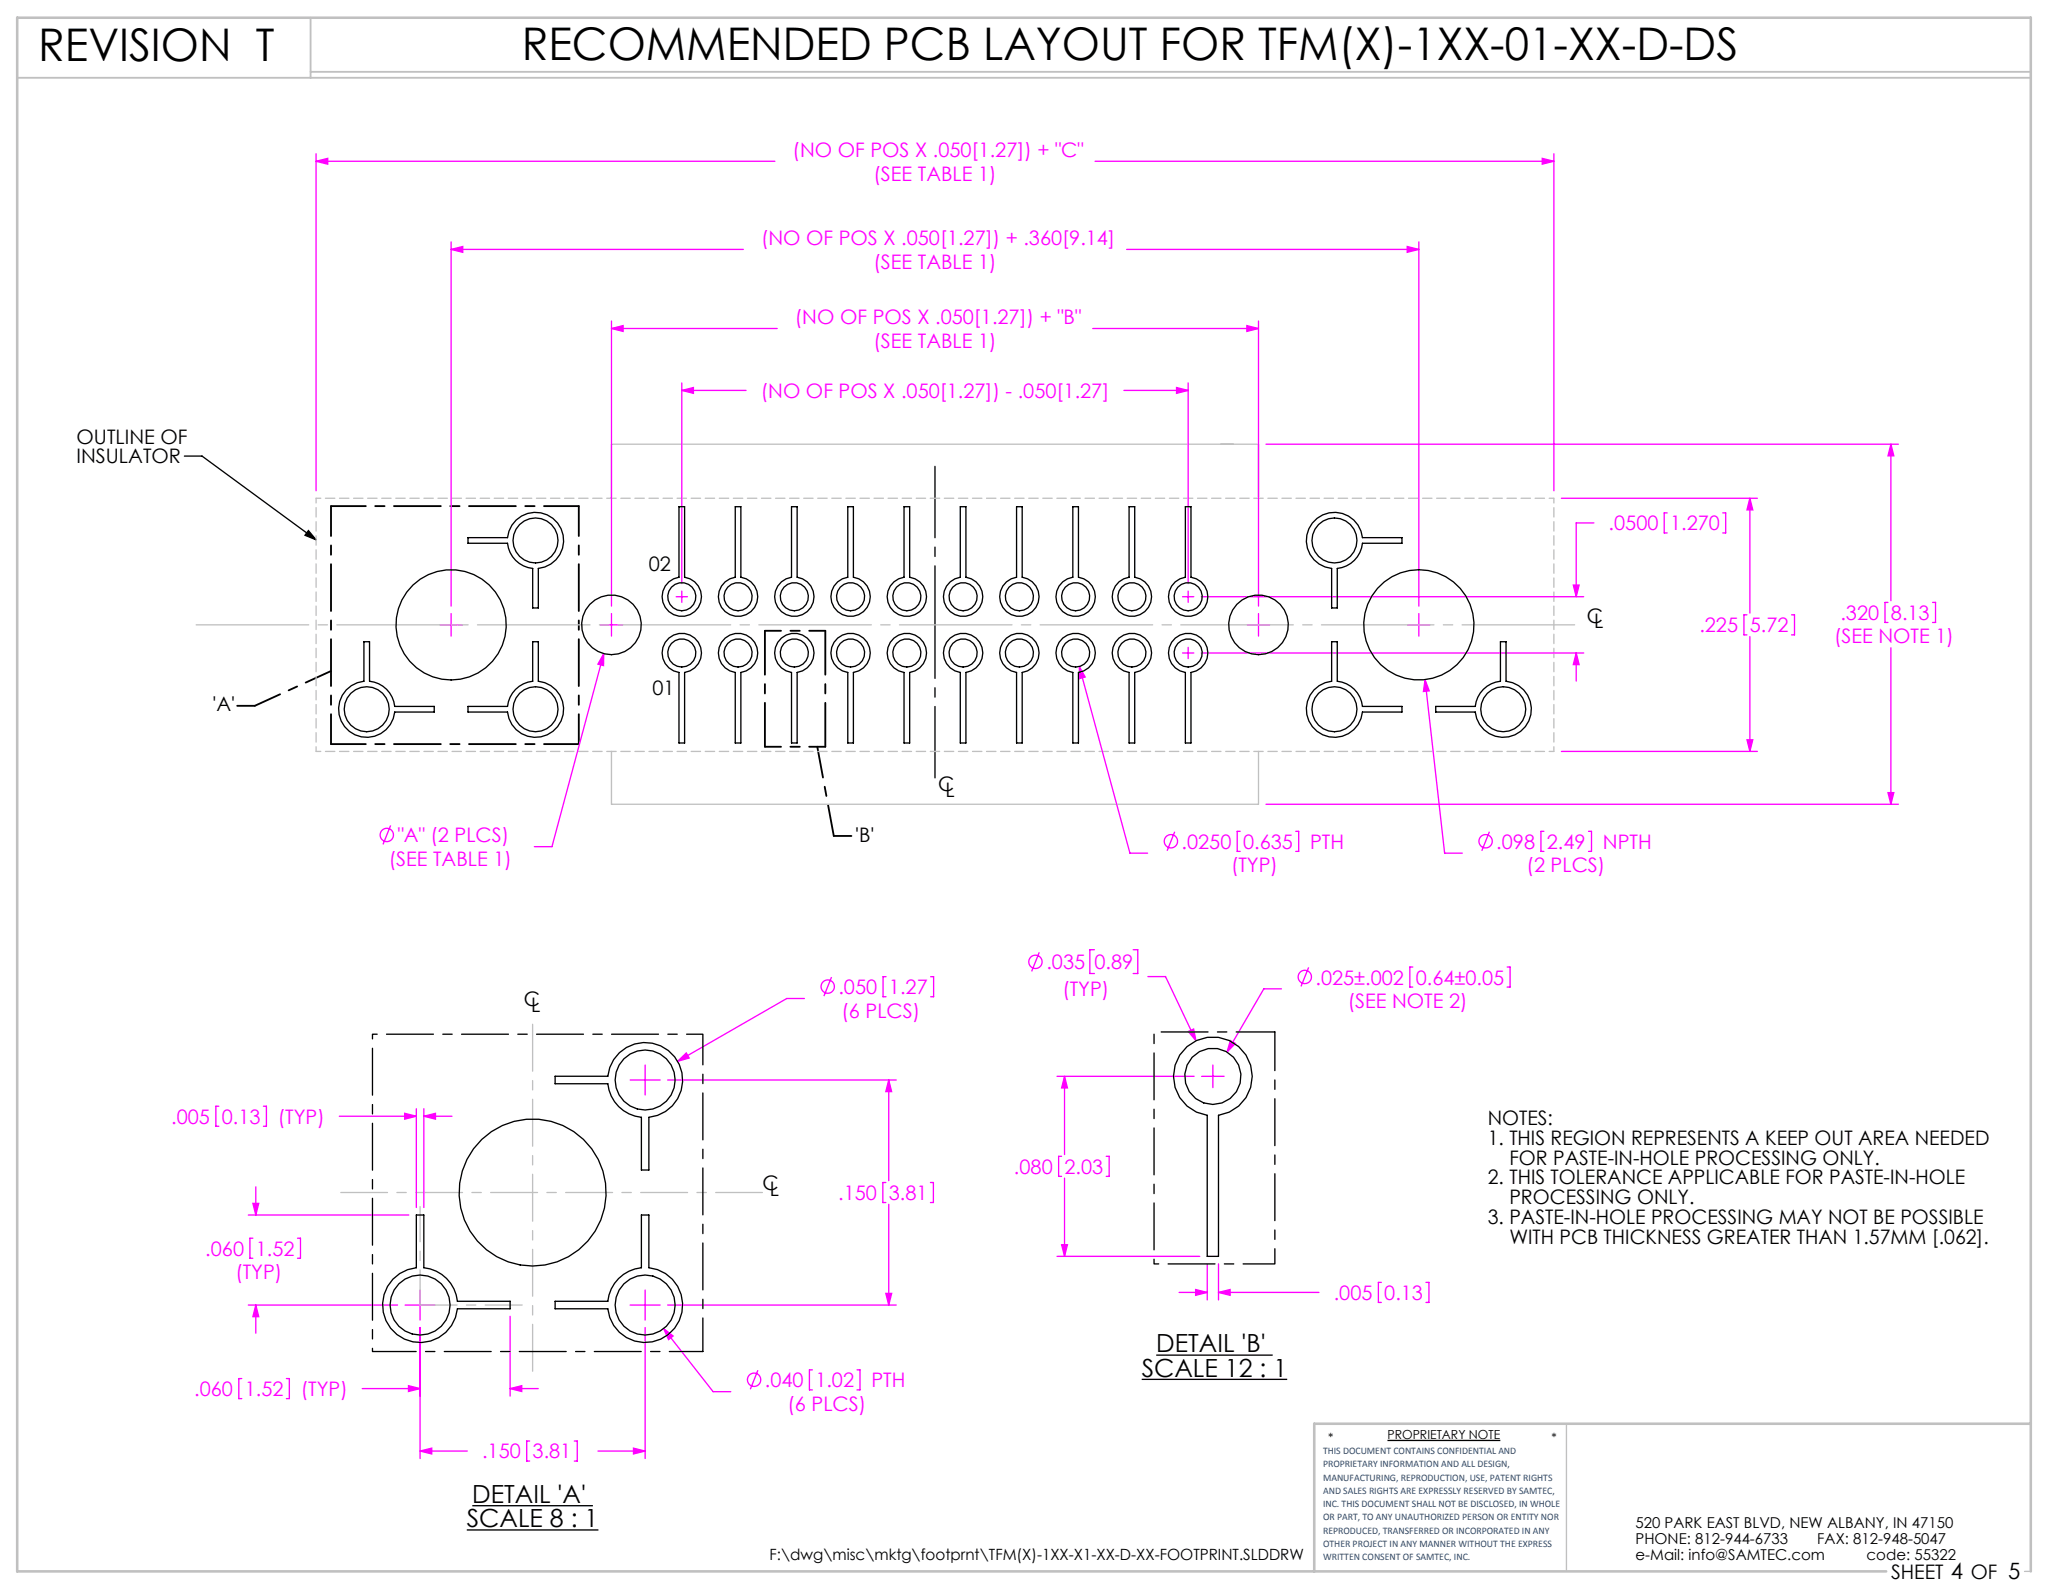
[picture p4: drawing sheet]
<svg xmlns="http://www.w3.org/2000/svg" width="279mm" height="216mm" viewBox="0 0 279 216" stroke-linecap="round" stroke-linejoin="round" font-family="sans-serif">
<path d="M25 61.8h2.4l15.4 11.3M41.8 71.9l1 1.2-1.5-.6zM154.6 186.8h19.7M156.6 183.5h15.8M187.9 195.1h15.3M63.2 207.2h17.8M64 203.9h16.3" fill="none" stroke="#000" stroke-width=".18"/>
<path d="M82.8 67.5v-7.3h87.6v7.3M61.1 84.6h.8M82.8 101.8v7.1h87.6v-7.1M212.2 192.8v20M274.2 212.8h.8" fill="none" stroke="#c0c0c0" stroke-width=".18"/>
<path d="M2.3 10.5h272.7M42.1 2.4v8.1M42.1 9.7h232.9" fill="none" stroke="#c0c0c0" stroke-width=".25"/>
<path d="M275 192.8h-97v20M255.5 212.8h-253.2v-210.4h272.7v210.4" fill="none" stroke="#c0c0c0" stroke-width=".35"/>
<g fill="none" stroke="#f0f" stroke-width=".18">
<path d="M42.8 21.8l1.6-.3v.7zM42.8 20.8v45.7M42.8 21.8h62.1M61.1 33.8l1.6-.4v.8zM61.1 32.8v49.3M61.1 33.8h39.6M148.3 21.8h62.1M152.6 33.8h39.6M190.6 33.4l1.6 .4-1.6 .4zM192.2 32.8v49.3M208.9 21.5l1.5 .3-1.5 .4zM210.4 20.8v45.7"/>
<path d="M82.8 44.5l1.6-.4v.8zM82.8 43.5v38.6M82.8 44.5h22.5M92.3 52.9l1.6-.4v.8zM92.3 51.9v27.1M92.3 52.9h8.7M148 44.5h22.4M152.2 52.9h8.7M159.3 52.5l1.6 .4-1.6 .4zM160.9 51.9v27.1M168.9 44.1l1.5 .4-1.5 .4zM170.4 43.5v38.6"/>
<path d="M171.5 60.2h85.6M211.5 67.5h26.5M213.1 79.2h.8l-.4 1.6zM215.9 70.8h-2.4v10M225.8 69.5h-.4v2.7h.4M233.3 69.5h.4v2.7h-.4M237 67.5l.4 1.6h-.8zM237 67.5v15.5M256.1 60.2l.4 1.5h-.8zM256.1 60.2v21.2M59.6 84.6h3M61.1 83.1v3.1"/>
<path d="M81.3 84.6h3M81.8 88.5l-.1 1.7-.7-.2zM81.8 88.5l-7 26.2h-2.4M82.8 83.1v3.1M91.6 80.8h1.5M92.3 80.1v1.5M146.2 90.3l.8 1.4-.8 .2zM146.2 90.3l6.8 25.3h2.4M160.2 80.8h1.5M160.2 88.4h1.5M160.9 80.1v1.5M160.9 87.7v1.5"/>
<path d="M162.7 80.8h51.8M162.7 88.4h51.8M168.9 84.6h3.1M170.4 83.1v3.1M190.6 84.6h3.1M192.2 83.1v3.1M193 92.1l.6 1.5-.8 .1zM193 92.1l2.7 23.5h2.3M213.5 88.4l.4 1.6h-.8zM213.5 88.4v3.9M236.6 83.3h-.4v2.7h.4M237 86.2v15.6"/>
<path d="M242.6 83.3h.4v2.7h-.4M255.7 81.6h-.4v2.7h.4M256.1 87.7v21.2M261.7 81.6h.4v2.7h-.4M52.9 111.8l-1 2.6M159.1 112.7l-1 2.5M168 112.6h-.4v2.7h.4M171.5 108.9h85.6M175.5 112.6h.4v2.7h-.4M201.7 112.7l-1 2.5M209.1 112.6h-.4v2.7h.4M211.5 101.8h26.5"/>
<path d="M215.1 112.6h.4v2.7h-.4M236.6 100.2h.8l-.4 1.6zM255.7 107.4h.8l-.4 1.5zM108.9 135.2h-2.3l-14.8 8.5M112.6 132.3l-1 2.6M120 132.3h-.4v2.7h.4M126 132.3h.4v2.7h-.4M140.8 129l-1.1 2.6M148.2 128.6h-.6v3.3h.6M153.5 128.6h.6v3.3h-.6M155.5 132.3h2.4l4.1 8.7M160.9 139.7l.8-.3 .3 1.6z"/>
<path d="M173.6 133.9h-2.4l-5 8.6M177.2 131l-1 2.6M191.3 131h-.4v2.7h.4M204.1 131h.4v2.7h-.4M29.6 149.8h-.4v2.7h.4M35.7 149.8h.4v2.7h-.4M46 151.2h10.4M54.8 150.8l1.6 .4-1.6 .4zM56.4 150.2v13.4M57.4 151.2l1.6-.4v.8zM57.4 150.2v13.4M57.4 151.2h3.8"/>
<path d="M85.3 146.3h4.1M87.4 144.2v4.1M90.4 146.3h31M91.8 143.7l1.1-1.1 .4 .7zM120.4 146.3l.4 1.6h-.8zM120.4 146.3v13.6M143.2 145.8h18.5M143.8 156.6h-.4v2.7h.4M144.2 145.8l.4 1.6h-.8zM144.2 145.8v10.6M144.2 159.6v10.6M149.8 156.6h.4v2.7h-.4"/>
<path d="M162.7 145.8h3.1M164.3 144.3v3M166.6 140.9l.7 .4-1.1 1.2zM33.6 176.8h20.2M33.6 164.6h21.8M34.2 167.7h-.4v2.7h.4M34.3 163h.7l-.4 1.6zM34.6 176.8l.4 1.5h-.7zM34.6 160.8v3.8M34.6 176.8v3.8M40.3 167.7h.4v2.7h-.4M54.9 176.8h4"/>
<path d="M56.9 174.7v4.1M56.9 179.8v17.8M69.1 178.3v10.8M85.3 176.8h4.1M87.4 174.7v4.1M87.4 179.8v17.8M89.9 180l1.3 1-.7 .4zM89.9 180l6.7 8.5h2.4M90.4 176.8h31M120 160.2h-.4v2.7h.4M120 175.2h.8l-.4 1.6zM120.4 163.1v13.7"/>
<path d="M126 160.2h.4v2.7h-.4M143.2 170.2h19.3M143.8 168.6h.8l-.4 1.6zM159.7 175.1h3.8M161.9 174.7l1.6 .4-1.6 .3zM163.5 171.2v4.9M165 175.1l1.6-.4v.7zM165 171.2v4.9M165 175.1h13.6M187.1 173.7h-.4v2.7h.4M193.1 173.7h.4v2.7h-.4M32.7 186.7h-.4v2.7h.4"/>
<path d="M38.8 186.7h.4v2.7h-.4M49.1 188.1h7.8M55.3 187.7l1.6 .4-1.6 .4zM56.9 196.5l1.6-.4v.8zM56.9 196.5h6.4M69.1 188.1l1.6-.4v.8zM69.1 188.1h3.8M71.7 195.2h-.4v2.7h.4M77.8 195.2h.4v2.7h-.4M81 196.5h6.4M85.8 196.1l1.6 .4-1.6 .4zM102.6 185.6l-1 2.6"/>
<path d="M110 185.5h-.4v2.8h.4M116.1 185.5h.4v2.8h-.4"/>
<circle cx="52.4" cy="113.1" r=".9"/>
<circle cx="158.6" cy="113.9" r=".9"/>
<circle cx="201.2" cy="113.9" r=".9"/>
<circle cx="112.1" cy="133.6" r=".9"/>
<circle cx="140.2" cy="130.3" r=".9"/>
<circle cx="176.7" cy="132.3" r=".9"/>
<circle cx="102.1" cy="186.9" r=".9"/>
</g>
<path d="M126.6 105.4v-42.2" fill="none" stroke="#000" stroke-width=".18" stroke-dasharray="15.2 1.3 1.3 1.3" stroke-dashoffset="5.6"/>
<path d="M44.8 68.6v32.2M78.4 68.6v32.2" fill="none" stroke="#000" stroke-width=".25" stroke-dasharray="6.3 1.3 1.3 1.3" stroke-dashoffset="2.3"/>
<path d="M44.8 68.6h33.6M44.8 100.8h33.6" fill="none" stroke="#000" stroke-width=".25" stroke-dasharray="6.3 1.3 1.3 1.3" stroke-dashoffset="1.6"/>
<path d="M32.1 95.6h2.4M115.3 113.2h-2.4" fill="none" stroke="#000" stroke-width=".25" stroke-dasharray="6.3 1.3 1.3 1.3"/>
<path d="M34.5 95.6l10.3-4.7" fill="none" stroke="#000" stroke-width=".25" stroke-dasharray="6.3 1.3 1.3 1.3" stroke-dashoffset="2.6"/>
<path d="M103.6 85.4h8.2M103.6 101.1h8.2" fill="none" stroke="#000" stroke-width=".25" stroke-dasharray="6.3 1.3 1.3 1.3" stroke-dashoffset="4.2"/>
<path d="M103.6 85.4v15.7M111.8 85.4v15.7" fill="none" stroke="#000" stroke-width=".25" stroke-dasharray="6.3 1.3 1.3 1.3" stroke-dashoffset=".4"/>
<path d="M112.9 113.2l-2.2-12.1" fill="none" stroke="#000" stroke-width=".25" stroke-dasharray="6.3 1.3 1.3 1.3" stroke-dashoffset="2.1"/>
<path d="M25.4 84.6h189.1" fill="none" stroke="#c0c0c0" stroke-width=".18" stroke-dasharray="15.2 1.3 1.3 1.3" stroke-dashoffset="-1.2"/>
<path d="M56.9 176.8h13.8" fill="none" stroke="#c0c0c0" stroke-width=".18" stroke-dasharray="15.2 1.3 1.3 1.3" stroke-dashoffset="10.2"/>
<path d="M56.9 176.8v-13.4" fill="none" stroke="#c0c0c0" stroke-width=".18" stroke-dasharray="15.2 1.3 1.3 1.3" stroke-dashoffset="10.5"/>
<path d="M46.2 161.5h57.1" fill="none" stroke="#c0c0c0" stroke-width=".18" stroke-dasharray="6.3 1.3 1.3 1.3"/>
<path d="M72.1 137.8v48.9" fill="none" stroke="#c0c0c0" stroke-width=".18" stroke-dasharray="6.3 1.3 1.3 1.3" stroke-dashoffset="-1"/>
<path d="M42.8 67.5h167.6M42.8 67.5v34.3M210.4 67.5v34.3M42.8 101.8h167.6" fill="none" stroke="#c0c0c0" stroke-width=".18" stroke-dasharray="1.3 .6" stroke-dashoffset=".6"/>
<path d="M41.8 71.9l1 1.2-1.5-.6z" fill="#000"/>
<g fill="#f0f">
<path d="M42.8 21.8l1.6-.3v.7zM208.9 21.5l1.5 .3-1.5 .4zM236.6 100.2h.8l-.4 1.6zM237 67.5l.4 1.6h-.8zM256.1 60.2l.4 1.5h-.8zM255.7 107.4h.8l-.4 1.5z"/>
<path d="M61.1 33.8l1.6-.4v.8zM190.6 33.4l1.6 .4-1.6 .4zM82.8 44.5l1.6-.4v.8zM168.9 44.1l1.5 .4-1.5 .4zM92.3 52.9l1.6-.4v.8zM159.3 52.5l1.6 .4-1.6 .4zM81.8 88.5l-.8 1.5 .7 .2zM146.2 90.3v1.6l.8-.2zM193 92.1l-.2 1.6 .8-.1zM213.1 79.2h.8l-.4 1.6zM213.5 88.4l.4 1.6h-.8zM120 175.2h.8l-.4 1.6zM120.4 146.3l.4 1.6h-.8zM56.9 196.5l1.6-.4v.8zM85.8 196.1l1.6 .4-1.6 .4zM69.1 188.1l1.6-.4v.8zM55.3 187.7l1.6 .4-1.6 .4zM34.3 163h.7l-.4 1.6zM34.6 176.8l.4 1.5h-.7zM54.8 150.8l1.6 .4-1.6 .4zM57.4 151.2l1.6-.4v.8zM89.9 180l.6 1.4 .7-.4zM91.8 143.7l1.5-.4-.4-.7zM161.9 174.7l1.6 .4-1.6 .3zM165 175.1l1.6-.4v.7zM143.8 168.6h.8l-.4 1.6zM144.2 145.8l.4 1.6h-.8zM166.6 140.9l-.4 1.6 1.1-1.2zM160.9 139.7l1.1 1.3-.3-1.6z"/>
</g>
<g fill="none" stroke="#000" stroke-width=".18">
<path d="M63.4 72.8h5.3a3.8 3.8 0 0 1 4-3.4 3.8 3.8 0 0 1 3.6 3.7 3.8 3.8 0 0 1-3.4 3.9v5.3h-.8v-5.3a3.8 3.8 0 0 1-3.4-3.4h-5.3zM92 68.6h.7v9.6a2.67 2.67 0 0 1 1.9 4.1 2.67 2.67 0 0 1-4.5 0 2.67 2.67 0 0 1 1.9-4.1zM99.6 68.6h.7v9.6a2.67 2.67 0 0 1 1.9 4.1 2.67 2.67 0 0 1-4.5 0 2.67 2.67 0 0 1 1.9-4.1zM107.2 68.6h.8v9.6a2.67 2.67 0 0 1 1.8 4.1 2.67 2.67 0 0 1-4.5 0 2.67 2.67 0 0 1 1.9-4.1zM114.8 68.6h.8v9.6a2.67 2.67 0 0 1 1.8 4.1 2.67 2.67 0 0 1-4.4 0 2.67 2.67 0 0 1 1.8-4.1zM122.4 68.6h.8v9.6a2.67 2.67 0 0 1 1.9 4.1 2.67 2.67 0 0 1-4.5 0 2.67 2.67 0 0 1 1.8-4.1zM130.1 68.6h.7v9.6a2.67 2.67 0 0 1 1.9 4.1 2.67 2.67 0 0 1-4.5 0 2.67 2.67 0 0 1 1.9-4.1zM137.7 68.6h.7v9.6a2.67 2.67 0 0 1 1.9 4.1 2.67 2.67 0 0 1-4.5 0 2.67 2.67 0 0 1 1.9-4.1zM145.3 68.6h.8v9.6a2.67 2.67 0 0 1 1.8 4.1 2.67 2.67 0 0 1-4.5 0 2.67 2.67 0 0 1 1.9-4.1zM152.9 68.6h.8v9.6a2.67 2.67 0 0 1 1.8 4.1 2.67 2.67 0 0 1-4.4 0 2.67 2.67 0 0 1 1.8-4.1zM160.5 68.6h.8v9.6a2.67 2.67 0 0 1 1.9 4.1 2.67 2.67 0 0 1-4.5 0 2.67 2.67 0 0 1 1.8-4.1zM178.4 70.2a3.8 3.8 0 0 1 6.1 2.6h5.4v.8h-5.4a3.8 3.8 0 0 1-3.4 3.4v5.3h-.8v-5.3a3.8 3.8 0 0 1-3.2-2.7 3.8 3.8 0 0 1 1.3-4.1z"/>
<path d="M49.3 86.9h.7v5.4a3.8 3.8 0 0 1 3.5 3.4h5.3v.7h-5.3a3.8 3.8 0 0 1-4 3.5 3.8 3.8 0 0 1-3.6-3.7 3.8 3.8 0 0 1 3.4-3.9zM72.1 86.9h.8v5.4a3.8 3.8 0 0 1 3.4 3.9 3.8 3.8 0 0 1-3.6 3.7 3.8 3.8 0 0 1-4-3.5h-5.3v-.7h5.3a3.8 3.8 0 0 1 3.4-3.4zM90.6 86.4a2.67 2.67 0 0 1 4.2 .9 2.67 2.67 0 0 1-2.1 3.8v9.5h-.7v-9.5a2.67 2.67 0 0 1-2.2-1.9 2.67 2.67 0 0 1 .8-2.8zM98.2 86.4a2.67 2.67 0 0 1 4.2 .9 2.67 2.67 0 0 1-2.1 3.8v9.5h-.7v-9.5a2.67 2.67 0 0 1-2.2-1.9 2.67 2.67 0 0 1 .8-2.8zM105.8 86.4a2.67 2.67 0 0 1 4.2 .9 2.67 2.67 0 0 1-2 3.8v9.5h-.8v-9.5a2.67 2.67 0 0 1-2.2-1.9 2.67 2.67 0 0 1 .8-2.8zM113.5 86.4a2.67 2.67 0 0 1 4.1 .9 2.67 2.67 0 0 1-2 3.8v9.5h-.8v-9.5a2.67 2.67 0 0 1-2.2-1.9 2.67 2.67 0 0 1 .9-2.8zM121.1 86.4a2.67 2.67 0 0 1 4.1 .9 2.67 2.67 0 0 1-2 3.8v9.5h-.8v-9.5a2.67 2.67 0 0 1-2.1-1.9 2.67 2.67 0 0 1 .8-2.8zM128.7 86.4a2.67 2.67 0 0 1 4.2 .9 2.67 2.67 0 0 1-2.1 3.8v9.5h-.7v-9.5a2.67 2.67 0 0 1-2.2-1.9 2.67 2.67 0 0 1 .8-2.8zM136.3 86.4a2.67 2.67 0 0 1 4.2 .9 2.67 2.67 0 0 1-2.1 3.8v9.5h-.7v-9.5a2.67 2.67 0 0 1-2.2-1.9 2.67 2.67 0 0 1 .8-2.8zM143.9 86.4a2.67 2.67 0 0 1 4.2 .9 2.67 2.67 0 0 1-2 3.8v9.5h-.8v-9.5a2.67 2.67 0 0 1-2.2-1.9 2.67 2.67 0 0 1 .8-2.8zM151.6 86.4a2.67 2.67 0 0 1 4.1 .9 2.67 2.67 0 0 1-2 3.8v9.5h-.8v-9.5a2.67 2.67 0 0 1-2.2-1.9 2.67 2.67 0 0 1 .9-2.8zM159.2 86.4a2.67 2.67 0 0 1 4.1 .9 2.67 2.67 0 0 1-2 3.8v9.5h-.8v-9.5a2.67 2.67 0 0 1-2.1-1.9 2.67 2.67 0 0 1 .8-2.8z"/>
<path d="M180.3 86.9h.8v5.4a3.8 3.8 0 0 1 3.4 3.4h5.4v.7h-5.4a3.8 3.8 0 0 1-3.9 3.5 3.8 3.8 0 0 1-3.7-3.7 3.8 3.8 0 0 1 3.4-3.9zM203.2 86.9h.8v5.4a3.8 3.8 0 0 1 3.4 3.9 3.8 3.8 0 0 1-3.7 3.7 3.8 3.8 0 0 1-3.9-3.5h-5.4v-.7h5.4a3.8 3.8 0 0 1 3.4-3.4zM75.2 145.8h7.1a5.1 5.1 0 0 1 5.2-4.6 5.1 5.1 0 0 1 5 4.9 5.1 5.1 0 0 1-4.6 5.2v7.2h-1v-7.2a5.1 5.1 0 0 1-4.6-4.5h-7.1zM160.8 141.8a5.3 5.3 0 0 1 8.3 1.8 5.3 5.3 0 0 1-4.1 7.5v19.1h-1.5v-19.1a5.3 5.3 0 0 1-4.4-3.8 5.3 5.3 0 0 1 1.7-5.5zM56.4 164.6h1v7.1a5.1 5.1 0 0 1 4.5 4.6h7.2v1h-7.2a5.1 5.1 0 0 1-5.2 4.5 5.1 5.1 0 0 1-4.9-4.9 5.1 5.1 0 0 1 4.6-5.2zM86.9 164.6h1v7.1a5.1 5.1 0 0 1 4.6 5.2 5.1 5.1 0 0 1-5 4.9 5.1 5.1 0 0 1-5.2-4.5h-7.1v-1h7.1a5.1 5.1 0 0 1 4.6-4.6z"/>
<circle cx="72.5" cy="73.2" r="3"/>
<circle cx="180.7" cy="73.2" r="3"/>
<circle cx="49.7" cy="96.1" r="3"/>
<circle cx="61.1" cy="84.6" r="7.5"/>
<circle cx="72.5" cy="96.1" r="3"/>
<circle cx="82.8" cy="84.6" r="4"/>
<circle cx="92.3" cy="88.4" r="1.9"/>
<circle cx="92.3" cy="80.8" r="1.9"/>
<circle cx="100" cy="88.4" r="1.9"/>
<circle cx="100" cy="80.8" r="1.9"/>
<circle cx="107.6" cy="88.4" r="1.9"/>
<circle cx="107.6" cy="80.8" r="1.9"/>
<circle cx="115.2" cy="88.4" r="1.9"/>
<circle cx="115.2" cy="80.8" r="1.9"/>
<circle cx="122.8" cy="88.4" r="1.9"/>
<circle cx="122.8" cy="80.8" r="1.9"/>
<circle cx="130.4" cy="88.4" r="1.9"/>
<circle cx="130.4" cy="80.8" r="1.9"/>
<circle cx="138.1" cy="88.4" r="1.9"/>
<circle cx="138.1" cy="80.8" r="1.9"/>
<circle cx="145.7" cy="88.4" r="1.9"/>
<circle cx="145.7" cy="80.8" r="1.9"/>
<circle cx="153.3" cy="88.4" r="1.9"/>
<circle cx="153.3" cy="80.8" r="1.9"/>
<circle cx="160.9" cy="88.4" r="1.9"/>
<circle cx="160.9" cy="80.8" r="1.9"/>
<circle cx="170.4" cy="84.6" r="4"/>
<circle cx="180.7" cy="96.1" r="3"/>
<circle cx="192.2" cy="84.6" r="7.5"/>
<circle cx="203.6" cy="96.1" r="3"/>
<circle cx="87.4" cy="146.3" r="4.1"/>
<circle cx="164.3" cy="145.8" r="3.8"/>
<circle cx="56.9" cy="176.8" r="4.1"/>
<circle cx="72.1" cy="161.5" r="10"/>
<circle cx="87.4" cy="176.8" r="4.1"/>
</g>
<path d="M95.2 183.1v-43h-44.8v43h44.8" fill="none" stroke="#000" stroke-width=".18" stroke-dasharray="6.3 1.3 1.3 1.3" stroke-dashoffset="1.8"/>
<path d="M172.7 139.8h-16.4v31.4h16.4v-31.4" fill="none" stroke="#000" stroke-width=".18" stroke-dasharray="6.3 1.3 1.3 1.3" stroke-dashoffset="1.1"/>
<g font-size="6.1">
<text x="5.2" y="8.2">REVISION T</text>
<text x="70.7" y="8.2">RECOMMENDED PCB LAYOUT FOR TFM(X)-1XX-01-XX-D-DS</text>
</g>
<g font-size="3.4">
<text x="156.6" y="183.2">DETAIL 'B'</text>
<text x="154.6" y="186.5">SCALE 12 : 1</text>
<text x="64" y="203.6">DETAIL 'A'</text>
<text x="63.2" y="206.9">SCALE 8 : 1</text>
</g>
<g font-size="2.7" fill="#f0f">
<text x="107.3" y="21.3">(NO OF POS X .050[1.27]) + &quot;C&quot;</text>
<text x="118.3" y="24.5">(SEE TABLE 1)</text>
<text x="103.1" y="33.2">(NO OF POS X .050[1.27]) + .360[9.14]</text>
<text x="118.3" y="36.4">(SEE TABLE 1)</text>
<text x="107.7" y="43.9">(NO OF POS X .050[1.27]) + &quot;B&quot;</text>
<text x="118.3" y="47.1">(SEE TABLE 1)</text>
<text x="103" y="53.9">(NO OF POS X .050[1.27]) - .050[1.27]</text>
<text x="217.9" y="71.8">.0500</text>
<text x="226.2" y="71.8">1.270</text>
<text x="249.3" y="84">.320</text>
<text x="256.1" y="84">8.13</text>
<text x="230.1" y="85.6">.225</text>
<text x="237" y="85.6">5.72</text>
<text x="248.4" y="87.2">(SEE NOTE 1)</text>
<text x="52.7" y="117.3">(SEE TABLE 1)</text>
<text x="53.9" y="114.1">&quot;A&quot; (2 PLCS)</text>
<text x="160" y="115">.0250</text>
<text x="166.7" y="118.2">(TYP)</text>
<text x="168.4" y="115">0.635</text>
<text x="177.4" y="115">PTH</text>
<text x="202.6" y="115">.098</text>
<text x="206.8" y="118.2">(2 PLCS)</text>
<text x="209.5" y="115">2.49</text>
<text x="217.1" y="115">NPTH</text>
<text x="141.7" y="131.3">.035</text>
<text x="148.2" y="131.3">0.89</text>
<text x="113.6" y="134.7">.050</text>
<text x="114" y="137.8">(6 PLCS)</text>
<text x="120.4" y="134.7">1.27</text>
<text x="143.9" y="134.9">(TYP)</text>
<text x="178.2" y="133.3">.025±.002</text>
<text x="182.5" y="136.5">(SEE NOTE 2)</text>
<text x="191.7" y="133.3">0.64±0.05</text>
<text x="23.2" y="152.2">.005</text>
<text x="30" y="152.2">0.13</text>
<text x="37.6" y="152.2">(TYP)</text>
<text x="137.3" y="159">.080</text>
<text x="144.2" y="159">2.03</text>
<text x="113.5" y="162.5">.150</text>
<text x="120.4" y="162.5">3.81</text>
<text x="27.8" y="170.1">.060</text>
<text x="31.9" y="173.3">(TYP)</text>
<text x="34.6" y="170.1">1.52</text>
<text x="180.6" y="176.1">.005</text>
<text x="187.5" y="176.1">0.13</text>
<text x="26.3" y="189.1">.060</text>
<text x="33.1" y="189.1">1.52</text>
<text x="40.7" y="189.1">(TYP)</text>
<text x="103.6" y="187.9">.040</text>
<text x="106.7" y="191.1">(6 PLCS)</text>
<text x="110.4" y="187.9">1.02</text>
<text x="118" y="187.9">PTH</text>
<text x="65.3" y="197.5">.150</text>
<text x="72.1" y="197.5">3.81</text>
</g>
<g font-size="2.7">
<text x="10.4" y="60.1">OUTLINE OF</text>
<text x="10.4" y="62.8">INSULATOR</text>
<text x="87.9" y="77.4">02</text>
<text x="214.9" y="84.3">C</text>
<text x="215.9" y="85.1">L</text>
<text x="88.4" y="94.1">01</text>
<text x="28.8" y="96.4">'A'</text>
<text x="127" y="107.2">C</text>
<text x="128" y="107.9">L</text>
<text x="115.8" y="114">'B'</text>
<text x="70.9" y="136.3">C</text>
<text x="71.9" y="137">L</text>
<text x="201.5" y="152.4">NOTES:</text>
<text x="201.5" y="155.1">1. THIS REGION REPRESENTS A KEEP OUT AREA NEEDED</text>
<text x="103.3" y="161.2">C</text>
<text x="104.3" y="162">L</text>
<text x="201.5" y="160.4">2. THIS TOLERANCE APPLICABLE FOR PASTE-IN-HOLE</text>
<text x="204.4" y="157.8">FOR PASTE-IN-HOLE PROCESSING ONLY.</text>
<text x="201.5" y="165.8">3. PASTE-IN-HOLE PROCESSING MAY NOT BE POSSIBLE</text>
<text x="204.4" y="163.1">PROCESSING ONLY.</text>
<text x="204.4" y="168.4">WITH PCB THICKNESS GREATER THAN 1.57MM [.062].</text>
<text x="256.1" y="213.9">SHEET 4 OF 5</text>
</g>
<text font-size="2.1" x="104.2" y="211.3">F:\dwg\misc\mktg\footprnt\TFM(X)-1XX-X1-XX-D-XX-FOOTPRINT.SLDDRW</text>
<g font-size="2">
<text x="221.5" y="207">520 PARK EAST BLVD, NEW ALBANY, IN 47150</text>
<text x="221.5" y="209.2">PHONE: 812-944-6733</text>
<text x="246.1" y="209.2">FAX: 812-948-5047</text>
<text x="221.5" y="211.3">e-Mail: info@SAMTEC.com</text>
<text x="252.8" y="211.3">code: 55322</text>
</g>
<g font-size="1.7">
<text x="179.9" y="195.3">*</text>
<text x="187.9" y="194.9">PROPRIETARY NOTE</text>
<text x="210.1" y="195.3">*</text>
</g>
<g font-size="1.4" fill="#1f497d">
<text x="179.2" y="196.9">THIS DOCUMENT CONTAINS CONFIDENTIAL AND</text>
<text x="179.2" y="198.7">PROPRIETARY INFORMATION AND ALL DESIGN,</text>
<text x="179.2" y="200.5">MANUFACTURING, REPRODUCTION, USE, PATENT RIGHTS</text>
<text x="179.2" y="202.3">AND SALES RIGHTS ARE EXPRESSLY RESERVED BY SAMTEC,</text>
<text x="179.2" y="204.1">INC. THIS DOCUMENT SHALL NOT BE DISCLOSED, IN WHOLE</text>
<text x="179.2" y="205.9">OR PART, TO ANY UNAUTHORIZED PERSON OR ENTITY NOR</text>
<text x="179.2" y="207.7">REPRODUCED, TRANSFERRED OR INCORPORATED IN ANY</text>
<text x="179.2" y="209.5">OTHER PROJECT IN ANY MANNER WITHOUT THE EXPRESS</text>
<text x="179.2" y="211.3">WRITTEN CONSENT OF SAMTEC, INC.</text>
</g>
</svg>
